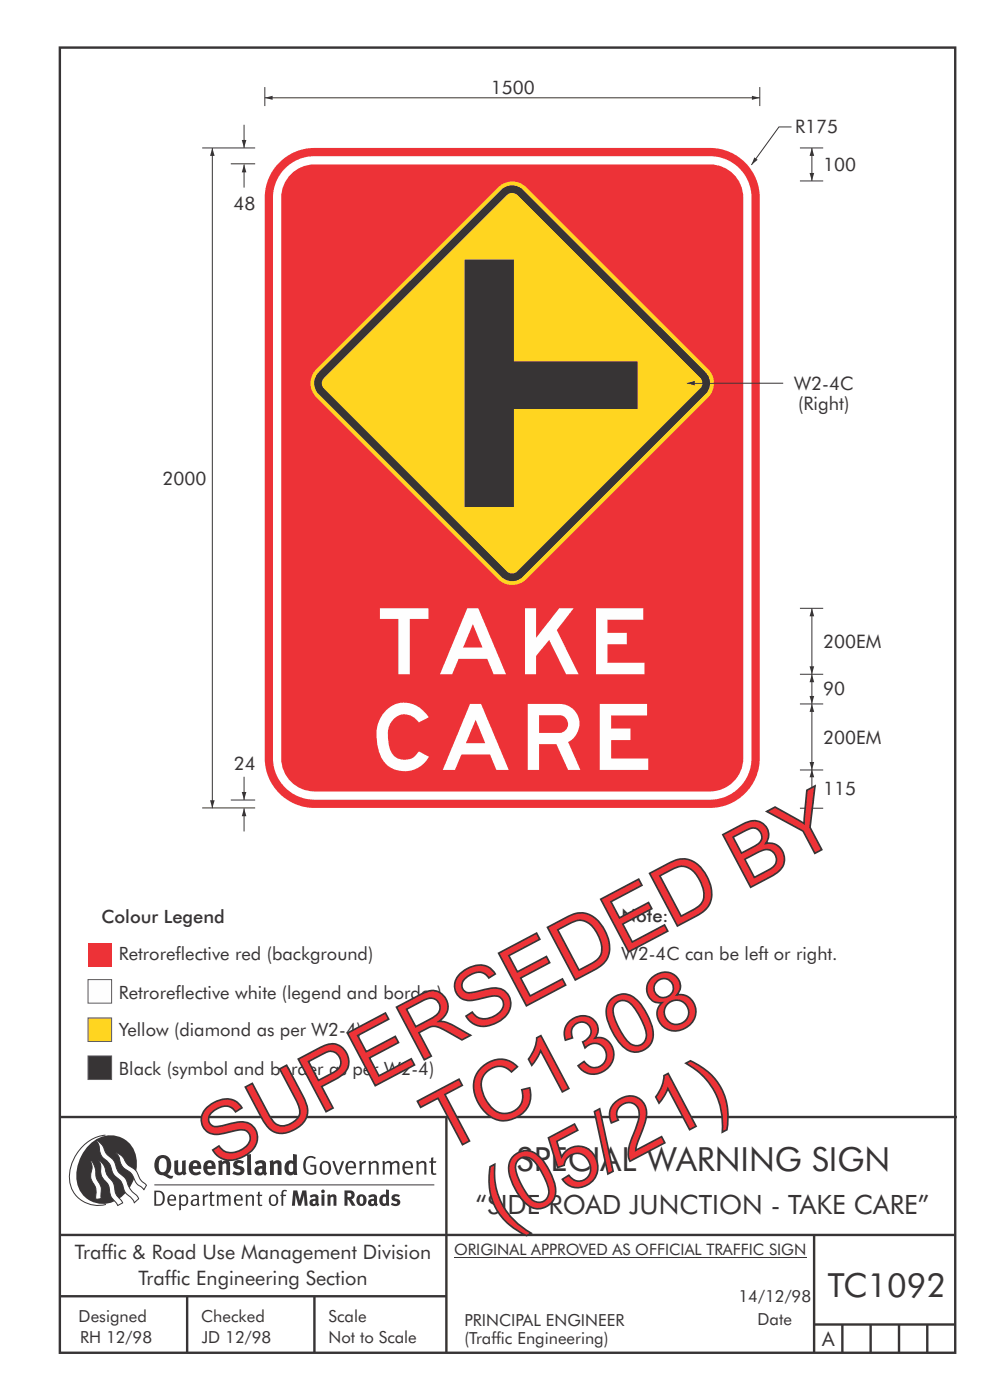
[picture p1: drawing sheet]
<svg xmlns="http://www.w3.org/2000/svg" width="210mm" height="297mm" viewBox="0 0 210 297" stroke-linecap="round" stroke-linejoin="round" font-family="sans-serif">
<g fill="none" stroke="#373435" stroke-width=".51">
<path d="M12.7 10.1h189.9v276.9h-189.9zM12.7 237h190.3M94.7 236.9v50.1M12.7 262h190M12.7 275h82M39.7 275v12M66.7 275v12M172.7 262v25M172.7 281h30M178.7 281v6M184.7 281v6M190.7 281v6"/>
<path d="M196.7 281v6"/>
</g>
<path d="M96.3 266.7h74.7" fill="none" stroke="#373435" stroke-width=".21"/>
<path d="M18.7 207.8h5v5h-5z" fill-rule="evenodd" fill="#fefefe" stroke="#3e4095" stroke-width=".21"/>
<path d="M18.7 215.9h5v5h-5z" fill-rule="evenodd" fill="#ffd520" stroke="#3e4095" stroke-width=".21"/>
<path d="M18.7 224h5v5h-5z" fill-rule="evenodd" fill="#373435" stroke="#3e4095" stroke-width=".21"/>
<path d="M18.7 200.2h5v5h-5z" fill-rule="evenodd" fill="#ed3237"/>
<path d="M172.2 163.2v8.3" fill="none" stroke="#373435" stroke-width=".21"/>
<g fill="#373435">
<path d="M172.2 163.2l.5 1.7h-1z"/>
<path d="M171.7 169.8h1l-.5 1.7z"/>
</g>
<path d="M172.2 149.3v14" fill="none" stroke="#373435" stroke-width=".21"/>
<g fill="#373435">
<path d="M172.2 149.3l.5 1.7h-1z"/>
<path d="M171.7 161.7h1l-.5 1.6z"/>
</g>
<path d="M172.2 129.1v13.9" fill="none" stroke="#373435" stroke-width=".21"/>
<g fill="#373435">
<path d="M172.2 129.1l.5 1.6h-1z"/>
<path d="M171.7 141.4h1l-.5 1.6z"/>
</g>
<path d="M172.2 143v6.3" fill="none" stroke="#373435" stroke-width=".21"/>
<g fill="#373435">
<path d="M172.2 143l.5 1.7h-1z"/>
<path d="M171.7 147.6h1l-.5 1.7z"/>
</g>
<path d="M172.2 31.4v7M169.7 129h4.9M169.7 149.3h4.9M169.7 143h4.9M169.7 163.3h4.9" fill="none" stroke="#373435" stroke-width=".21"/>
<g fill="#373435">
<path d="M172.2 31.4l.5 1.7h-1z"/>
<path d="M171.7 36.7h1l-.5 1.7z"/>
</g>
<path d="M161.2 18.5v4M56.2 20.7h105M169.7 38.4h4.9M169.7 31.4h4.9" fill="none" stroke="#373435" stroke-width=".21"/>
<g fill="#373435">
<path d="M56.2 20.7l1.6-.4v.9z"/>
<path d="M159.5 20.3l1.7 .4-1.7 .5z"/>
</g>
<path d="M167.9 26.9h-2.7l-5.8 8.1" fill="none" stroke="#373435" stroke-width=".21"/>
<path d="M160 33.4l.7 .5-1.3 1.1z" fill="#373435"/>
<path d="M59.7 34.1a10.5 10.5 0 0 1 7-2.7h83.9a10.6 10.6 0 0 1 10.6 10.5v119a10.6 10.6 0 0 1-10.6 10.5h-83.9a10.6 10.6 0 0 1-10.5-10.5v-119a10.5 10.5 0 0 1 3.5-7.8zM60.5 35.7a8.7 8.7 0 0 1 6.2-2.6h83.9a8.8 8.8 0 0 1 8.8 8.8v119a8.8 8.8 0 0 1-8.8 8.7h-83.9a8.8 8.8 0 0 1-8.8-8.7v-119a8.7 8.7 0 0 1 2.6-6.2zM62.1 36.6a7 7 0 0 1 4.6-1.7h83.9a7 7 0 0 1 7.1 7v119a7 7 0 0 1-7.1 7h-83.9a7 7 0 0 1-7-7v-119a7 7 0 0 1 2.4-5.3z" fill-rule="evenodd" fill="#ed3237"/>
<path d="M105.7 39.7a4.2 4.2 0 0 1 5.9 0l38.6 38.6a4.2 4.2 0 0 1 0 6l-38.6 38.6a4.2 4.2 0 0 1-5.9 0l-38.6-38.6a4.2 4.2 0 0 1 0-6z" fill-rule="evenodd" fill="#ffd520"/>
<path d="M106.3 40.3a3.3 3.3 0 0 1 4.6 0l38.8 38.7a3.3 3.3 0 0 1 0 4.6l-38.8 38.7a3.3 3.3 0 0 1-4.6 0l-38.7-38.7a3.3 3.3 0 0 1 0-4.6z" fill-rule="evenodd" fill="#373435"/>
<path d="M68.7 80.2l38.8-38.8a1.58 1.58 0 0 1 2.2 0l38.8 38.8a1.58 1.58 0 0 1 0 2.2l-38.8 38.8a1.58 1.58 0 0 1-2.2 0l-38.8-38.8a1.58 1.58 0 0 1 0-2.2z" fill-rule="evenodd" fill="#ffd520"/>
<path d="M98.5 55.1h10.5v21.6h26.2v10.1h-26.2v20.8h-10.5z" fill-rule="evenodd" fill="#373435"/>
<path d="M56.2 18.5v4M145.7 81.3h20.4" fill="none" stroke="#373435" stroke-width=".21"/>
<path d="M145.7 81.3l1.7-.5v1z" fill="#373435"/>
<path d="M51.8 164.8v4.9" fill="none" stroke="#373435" stroke-width=".21"/>
<path d="M51.3 168h1l-.5 1.7z" fill="#373435"/>
<path d="M51.8 26.5v4.9" fill="none" stroke="#373435" stroke-width=".21"/>
<path d="M51.3 29.7h1l-.5 1.7z" fill="#373435"/>
<path d="M51.8 171.5v4.9" fill="none" stroke="#373435" stroke-width=".21"/>
<path d="M51.8 171.5l.5 1.7h-1z" fill="#373435"/>
<path d="M51.8 34.9v4.9" fill="none" stroke="#373435" stroke-width=".21"/>
<path d="M51.8 34.9l.5 1.7h-1z" fill="#373435"/>
<path d="M45 31.4v140.1" fill="none" stroke="#373435" stroke-width=".21"/>
<g fill="#373435">
<path d="M45 31.4l.5 1.7h-.9z"/>
<path d="M44.6 169.8h.9l-.5 1.7z"/>
</g>
<path d="M42.9 31.4h11.2M49 34.8h5.1M42.9 171.4h11.2M49 169.7h5.1M169.7 171.5h4.9" fill="none" stroke="#373435" stroke-width=".21"/>
<g fill="#373435">
<path d="M64.9 245.6a1.61 1.61 0 0 1 2.1 0l-.2 .3a1.17 1.17 0 0 0-1.4-.2 1.17 1.17 0 0 0-.6 1.3 1.42 1.42 0 0 0 1.2 1.8l.7-.1v-1.2h-.8l-.1-.4h1.3v1.8a1.82 1.82 0 0 1-2.2 0 1.82 1.82 0 0 1-.6-2.1l.2-.7z" fill-rule="evenodd"/>
<path d="M68.2 246.5a1.77 1.77 0 0 0 .4 2.7 1.39 1.39 0 0 0 1.4-.5 1.39 1.39 0 0 0 .2-1.5 1.19 1.19 0 0 0-2-.7zM68.5 246.8a.83 .83 0 0 1 1 .1 .83 .83 0 0 1 .2 .9 .75 .75 0 0 1-.6 1.1 .75 .75 0 0 1-.8-.9v-.9z" fill-rule="evenodd"/>
<path d="M70.5 246.3h.4l.8 2.4 .8-2.4h.5l-1.1 2.9h-.4z" fill-rule="evenodd"/>
<path d="M73.6 246.7a1.74 1.74 0 0 0 .5 2.5l.9-.1 .5-.2-.2-.3a.89 .89 0 0 1-1.1 .2 .89 .89 0 0 1-.4-1h1.7a1.15 1.15 0 0 0-.4-1.4 1.15 1.15 0 0 0-1.5 .3zM74 246.8a.67 .67 0 0 1 .8-.1 .67 .67 0 0 1 .3 .8h-1.3z" fill-rule="evenodd"/>
<path d="M76.2 246.4l.4-.1 .1 .4 .5-.4h.5l-.2 .5a.61 .61 0 0 0-.8 .6v1.8h-.4z" fill-rule="evenodd"/>
<path d="M78.1 246.4l.5-.1 .1 .4a.89 .89 0 0 1 .9-.4 .89 .89 0 0 1 .7 .7v2.2h-.4v-2.2l-.1-.2-.3-.1-.8 .3v2.2h-.4z" fill-rule="evenodd"/>
<path d="M81.1 246.4l.4-.1 .1 .4a.83 .83 0 0 1 .8-.4 .83 .83 0 0 1 .7 .4 .86 .86 0 0 1 .9-.4 .86 .86 0 0 1 .7 .7v2.2h-.4l-.1-2.4a.5 .5 0 0 0-.8 .1l-.2 .2v2.1h-.5v-2.3l-.4-.2-.7 .3v2.2h-.4z" fill-rule="evenodd"/>
<path d="M85.7 246.7a1.74 1.74 0 0 0 .5 2.5l.9-.1 .5-.2-.2-.3a.89 .89 0 0 1-1.1 .2 .89 .89 0 0 1-.4-1h1.7a1.15 1.15 0 0 0-.5-1.4 1.15 1.15 0 0 0-1.4 .3zM86 246.8a.67 .67 0 0 1 .9-.1 .67 .67 0 0 1 .3 .8h-1.3z" fill-rule="evenodd"/>
<path d="M88.3 246.4l.4-.1 .1 .4a.89 .89 0 0 1 .9-.4 .89 .89 0 0 1 .7 .7v2.2h-.4v-2.2l-.1-.2-.3-.1-.8 .3v2.2h-.4z" fill-rule="evenodd"/>
<path d="M91.5 245.6l.4-.1v.8h.7l-.2 .4h-.5v2.1l.1 .1h.5l.1 .3a.71 .71 0 0 1-1.2-.6v-1.9h-.3v-.4h.3z" fill-rule="evenodd"/>
<path d="M37 246.3l.8-.2v2a.46 .46 0 0 0 .2 .6 .46 .46 0 0 0 .6-.2v-2.2l.8-.2v2.4l.2 .5-.6 .3-.2-.3a1.03 1.03 0 0 1-1.2 .3 1.03 1.03 0 0 1-.6-1.1z" fill-rule="evenodd"/>
<path d="M40.4 246.5a1.64 1.64 0 0 0 0 2.3 1.64 1.64 0 0 0 2.3 .1l-.4-.4a.78 .78 0 0 1-.9 .2 .78 .78 0 0 1-.5-.7h1.8a1.37 1.37 0 0 0-.6-1.7 1.37 1.37 0 0 0-1.7 .2zM41 246.9a.48 .48 0 0 1 .7-.1 .48 .48 0 0 1 .2 .6h-1z" fill-rule="evenodd"/>
<path d="M43.5 246.5a1.65 1.65 0 0 0-.2 2 1.65 1.65 0 0 0 1.9 .7l.5-.3-.3-.4a.78 .78 0 0 1-.9 .3 .78 .78 0 0 1-.5-.8h1.8a1.37 1.37 0 0 0-.6-1.7 1.37 1.37 0 0 0-1.7 .2zM44.1 246.9a.48 .48 0 0 1 .6-.1 .48 .48 0 0 1 .2 .6h-.9z" fill-rule="evenodd"/>
<path d="M46.3 246.3l.7-.2 .1 .4a.95 .95 0 0 1 1-.3 .95 .95 0 0 1 .7 .8v2.3h-.8v-2.3l-.3-.2-.5 .3v2.2h-.8z" fill-rule="evenodd"/>
<path d="M49.7 246.5a1.73 1.73 0 0 1 2-.1l-.2 .5-.6-.2a.42 .42 0 0 0-.6 .3l.2 .2a1.23 1.23 0 0 1 1.4 1.1 1.47 1.47 0 0 1-2.3 .9l-.3-.2 .3-.6 .7 .3a.47 .47 0 0 0 .7-.3 .87 .87 0 0 0-1-.5l-.4-.2-.1-.4z" fill-rule="evenodd"/>
<path d="M54.1 246.5l.3 .6 .3-.2a.62 .62 0 0 1 .9 .1v.4a1.21 1.21 0 0 0-1.3 .3 1.21 1.21 0 0 0-.2 1.3 1.19 1.19 0 0 0 1.7 0l.5 .4 .4-.5-.3-.3v-1.4a.96 .96 0 0 0-1.3-1.1zM55 248l.6-.1v.7a.43 .43 0 0 1-.6 .1 .43 .43 0 0 1 0-.7z" fill-rule="evenodd"/>
<path d="M57.2 246.3l.7-.2 .1 .4a.95 .95 0 0 1 1-.3 .95 .95 0 0 1 .7 .8v2.3h-.8v-2.3l-.3-.2-.5 .3v2.2h-.8z" fill-rule="evenodd"/>
<path d="M62.2 244.8v1.5a1.29 1.29 0 0 0-1.4 .2 1.29 1.29 0 0 0-.5 1.3 1.24 1.24 0 0 0 .5 1.3 1.24 1.24 0 0 0 1.5 0l.1 .2h.7l-.1-4.4zM61.5 246.9l.4-.1 .3 .2v1.5l-.3 .1a.48 .48 0 0 1-.6-.4 1.52 1.52 0 0 1 .2-1.3z" fill-rule="evenodd"/>
<path d="M52.4 245l.8-.2 .2 4.5h-.8l-.1-.2z" fill-rule="evenodd"/>
</g>
<path d="M22.4 240.8a9 9 0 0 0-7.4 10.9 6.2 6.2 0 0 0 7.5 3.8M32.7 251.4h59.4" fill="none" stroke="#373435" stroke-width=".21"/>
<path d="M19.1 242.7a5.7 5.7 0 0 1 6.5-1.4 5.7 5.7 0 0 1 3.4 5.7 8.6 8.6 0 0 1-6.2 8.3 5.7 5.7 0 0 1-6.5-7 9.9 9.9 0 0 1 2.8-5.6z" fill-rule="evenodd" fill="#373435"/>
<path d="M24.4 244.5a3.1 3.1 0 0 1 2.3 2.2l.8 .7a3.2 3.2 0 0 1 2 2.4l.4 .6 1.2 1.1-.6 .9-.2-.3a3.5 3.5 0 0 1-1.9-2.1 3.8 3.8 0 0 0-2.1-2.2 3.5 3.5 0 0 1-1-2.2zM20.4 241.9a3.4 3.4 0 0 1 1.9 2.4l.7 .9a3.3 3.3 0 0 1 1.7 2.6 4.4 4.4 0 0 0 1.7 2l.3 .3a6.1 6.1 0 0 0 2.5 3.7l.2 .5-.9 .9a6.1 6.1 0 0 0-1.9-2.3l-.4-.7a3.6 3.6 0 0 0-1.9-2.8l-.6-1a3.6 3.6 0 0 0-1.9-2.8 3.7 3.7 0 0 1-.8-2.4zM21 246.1a3.4 3.4 0 0 1 1.5 2.7l.6 1a3.8 3.8 0 0 1 1.4 3.1l.3 .7 1.2 1.6-1 .5-.5-.7a3.2 3.2 0 0 1-1.3-2.8 4.3 4.3 0 0 0-1.4-2.2 4.7 4.7 0 0 1-.5-3zM19.2 246.1a5.1 5.1 0 0 1 1.2 3.7l.3 .7a3.1 3.1 0 0 1 .7 2.9l.1 .9-1.1 .2-.1-.8a3.5 3.5 0 0 0-.9-3.3 3.6 3.6 0 0 1 .1-2.5z" fill-rule="evenodd" fill="#fefefe" stroke="#373435" stroke-width=".21"/>
<g fill="#373435">
<path d="M33.4 245.5a2.51 2.51 0 0 0 .4 3.7l.8 .1a2.78 2.78 0 0 0 2 .7l.2-.6h-.6l-.7-.3a2.56 2.56 0 0 0 0-3.8 1.83 1.83 0 0 0-2.1 .2zM34 245.8a.87 .87 0 0 1 1 .1 .87 .87 0 0 1 .4 .9v.4a1.17 1.17 0 0 1-.9 1.5l-.3-.1a2.38 2.38 0 0 1-.2-2.8z" fill-rule="evenodd"/>
<path d="M33.1 252.9v2.6a1.12 1.12 0 0 0 1.2-.3 1.12 1.12 0 0 0 .2-1.2l-.1-.5-.3-.5zM32.7 252.6h1.1a1.67 1.67 0 0 1 1.2 1.6 1.67 1.67 0 0 1-1.3 1.6h-1zM36.1 253.9l-.2 .5h1.1a.55 .55 0 0 0-.3-.6 .55 .55 0 0 0-.6 .1zM35.8 253.7a.95 .95 0 0 1 1.2-.1 .95 .95 0 0 1 .4 1.1h-1.5a.72 .72 0 0 0 .4 .8 .72 .72 0 0 0 .9-.2l.1 .3a1.15 1.15 0 0 1-1.5 0 1.15 1.15 0 0 1-.2-1.5zM38.4 254.1v1.1a.7 .7 0 0 0 .9 .2 .7 .7 0 0 0 .2-.9 .61 .61 0 0 0-.4-.7 .61 .61 0 0 0-.7 .3zM38 253.5l.3-.1 .1 .4a.95 .95 0 0 1 1.2-.2 .95 .95 0 0 1 .3 1.2 .92 .92 0 0 1-.5 .9 .92 .92 0 0 1-1-.1v1.1l-.4 .1zM40.9 254.8a.5 .5 0 0 0 .2 .8 .5 .5 0 0 0 .7-.4v-.6zM40.5 253.7a1 1 0 0 1 1.7 .3v1.4l.2 .2-.2 .3-.3-.4a.78 .78 0 0 1-1.4 0 .78 .78 0 0 1 .8-1.1h.5a.58 .58 0 0 0-.3-.7 .58 .58 0 0 0-.7 .2zM43 253.5l.3-.1 .1 .4 .3-.3 .5-.1-.2 .4a.52 .52 0 0 0-.6 .5v1.5h-.4zM44.6 252.9l.4-.1-.1 .7h.6l-.1 .2h-.5v1.5a.35 .35 0 0 0 .6 .3v.3a.57 .57 0 0 1-.6 .1 .57 .57 0 0 1-.3-.6v-1.6h-.3v-.2h.3zM45.9 253.5l.4-.1 .1 .4 .2-.2a.64 .64 0 0 1 1 .2 .7 .7 0 0 1 .8-.4 .7 .7 0 0 1 .5 .6v1.8h-.4v-1.7l-.2-.4-.7 .4v1.7h-.3v-1.7a.38 .38 0 0 0-.3-.4 .38 .38 0 0 0-.5 .2l-.1 .2v1.7h-.4zM50.2 253.9l-.2 .5h1.1a.55 .55 0 0 0-.2-.6 .55 .55 0 0 0-.7 .1zM49.9 253.7a.95 .95 0 0 1 1.2-.1 .95 .95 0 0 1 .4 1.1h-1.5a.72 .72 0 0 0 .4 .8 .72 .72 0 0 0 .9-.2l.1 .3a1.15 1.15 0 0 1-1.5 0 1.15 1.15 0 0 1-.2-1.5zM52.1 253.5l.3-.1 .1 .4a.72 .72 0 0 1 .8-.4 .72 .72 0 0 1 .6 .6v1.8h-.4v-1.6a.45 .45 0 0 0-.3-.5 .45 .45 0 0 0-.5 .2l-.2 .2v1.7h-.3zM54.7 252.9l.4-.1v.7h.6l-.1 .2h-.5v1.5a.35 .35 0 0 0 .5 .3v.3a.57 .57 0 0 1-.6 .1 .57 .57 0 0 1-.3-.6v-1.6h-.3v-.2h.3zM57.6 253.8l-.2 .8a.65 .65 0 0 0 .3 .8 .65 .65 0 0 0 .8-.2l.1-.1a.93 .93 0 0 0-.7-1.4zM57.3 253.7a1.12 1.12 0 0 1 1.4 0 1.12 1.12 0 0 1 .2 1.5 1.01 1.01 0 0 1-1.2 .6 1.01 1.01 0 0 1-.7-1.2zM59.9 252.6l.5-.2 .5 .1-.2 .3-.3-.1-.3 .2v.6h.6l-.1 .2h-.5v2.1h-.4v-2.1h-.2v-.2h.2zM62.2 252.5l-.3 3.3h.7l.1-2.3 .6 2.3h.5l.7-2.3 .1 2.3h.7l-.3-3.3h-.9l-.5 2.2-.5-2.2zM65.7 253.7l.3 .4a.51 .51 0 0 1 .5-.3 .51 .51 0 0 1 .4 .4v.1a.88 .88 0 0 0-1.1 .3 .88 .88 0 0 0 .2 1.2 .9 .9 0 0 0 1.1-.2l.3 .3 .4-.4-.3-.3v-1a.87 .87 0 0 0-.4-.9 .87 .87 0 0 0-1 .2zM66.4 254.8l.5-.1v.6l-.1 .1h-.3l-.2-.2zM68.2 253.4v2.4h.6v-2.5zM68.1 252.7a.4 .4 0 0 0 .8 0 .4 .4 0 0 0-.8 0zM69.4 253.5l.1 2.3h.6v-1.7a.33 .33 0 0 1 .4-.2 .33 .33 0 0 1 .2 .3v1.6h.7v-1.8a.75 .75 0 0 0-.6-.6 .75 .75 0 0 0-.8 .2v-.3zM73.1 252.5v3.3h.6v-1.4l.3 .3 .7 1.1h.7l-.9-1.4a.94 .94 0 0 0 .7-1 .94 .94 0 0 0-.9-.9zM73.7 253.1a.51 .51 0 0 1 .7 .1 .51 .51 0 0 1-.1 .7h-.6zM75.9 253.7a1.19 1.19 0 0 0-.1 1.7 1.19 1.19 0 0 0 1.7 0 1.19 1.19 0 0 0 0-1.6 1.19 1.19 0 0 0-1.6-.1zM76.5 253.9l.2-.1a.99 .99 0 0 1 0 1.6 1.06 1.06 0 0 1-.2-1.5zM78.1 253.7l.3 .4a.51 .51 0 0 1 .5-.3 .51 .51 0 0 1 .4 .4v.1a.88 .88 0 0 0-1.1 .3 .88 .88 0 0 0 .2 1.2 .9 .9 0 0 0 1.1-.2l.3 .3 .4-.4-.2-.3v-1a.87 .87 0 0 0-.5-.9 .87 .87 0 0 0-1 .2zM78.9 254.8l.4-.1v.6l-.1 .1h-.3l-.2-.2zM81.9 252.3v1.2a1.2 1.2 0 0 0-1.4 .6 1.2 1.2 0 0 0 .2 1.4l.5 .3 .8-.1v.1h.6l-.1-3.4zM81.4 253.9l.5 .1-.1 1.2a.46 .46 0 0 1-.5 0 .46 .46 0 0 1-.2-.6zM83.3 253.5a.79 .79 0 0 0-.2 1 .79 .79 0 0 0 1 .4 .33 .33 0 0 1 0 .5 .33 .33 0 0 1-.5-.1l-.5-.2-.2 .5a1.15 1.15 0 0 0 1.2 .3 1.15 1.15 0 0 0 .8-1 1.49 1.49 0 0 0-1.2-.8 .4 .4 0 0 1 .3-.3 .4 .4 0 0 1 .4 .1l.2 .1 .2-.4a1.47 1.47 0 0 0-1.5-.1z" fill-rule="evenodd"/>
</g>
<g font-size="17.6" fill="#ed3237">
<text x="94.1" y="245" transform="rotate(-28 94.1 245)">TC1308</text>
<text x="46.3" y="247.9" transform="rotate(-28 46.3 247.9)">SUPERSEDED BY</text>
<text x="106.3" y="260.8" transform="rotate(-28 106.3 260.8)">(05/21)</text>
</g>
<g font-size="14" fill="#fefefe">
<text x="80.6" y="143">TAKE</text>
<text x="79.8" y="163.3">CARE</text>
</g>
<g font-size="7.1" fill="#373435">
<text x="109.6" y="248.3">SPECIAL WARNING SIGN</text>
<text x="175.6" y="275.2">TC1092</text>
</g>
<text font-size="5.6" fill="#373435" x="100.9" y="257.6">“SIDE ROAD JUNCTION - TAKE CARE”</text>
<g font-size="4.2" fill="#373435">
<text x="15.9" y="267">Traffic &amp; Road Use Management Division</text>
<text x="29.4" y="272.6">Traffic Engineering Section</text>
<text x="174.4" y="285.6">A</text>
</g>
<g font-size="4" fill="#373435">
<text x="104.1" y="19.8">1500</text>
<text x="168.7" y="28.1">R175</text>
<text x="174.6" y="36.3">100</text>
<text x="49.5" y="44.7">48</text>
<text x="168.5" y="82.7">W2-4C</text>
<text x="169.3" y="87">(Right)</text>
<text x="34.5" y="102.8">2000</text>
<text x="174.6" y="137.5">200EM</text>
<text x="174.6" y="147.5">90</text>
<text x="174.6" y="157.8">200EM</text>
<text x="49.6" y="163.4">24</text>
<text x="174.6" y="168.7">115</text>
</g>
<g font-size="3.9" fill="#373435">
<text x="21.5" y="195.7">Colour Legend</text>
<text x="131.8" y="195.5">Note:</text>
<text x="25.2" y="203.7">Retroreflective red (background)</text>
<text x="131.8" y="203.7">W2-4C can be left or right.</text>
<text x="25.2" y="211.9">Retroreflective white (legend and border)</text>
<text x="25.2" y="219.9">Yellow (diamond as per W2-4)</text>
<text x="25.2" y="228">Black (symbol and border as per W2-4)</text>
</g>
<g font-size="3.5" fill="#373435">
<text x="16.7" y="280.4">Designed</text>
<text x="42.7" y="280.4">Checked</text>
<text x="69.7" y="280.4">Scale</text>
<text x="98.5" y="281.3">PRINCIPAL ENGINEER</text>
<text x="156.7" y="276.2">14/12/98</text>
<text x="160.7" y="281">Date</text>
<text x="17" y="284.8">RH 12/98</text>
<text x="42.8" y="284.8">JD 12/98</text>
<text x="69.7" y="285">Not to Scale</text>
<text x="98.5" y="285.1">(Traffic Engineering)</text>
</g>
<text font-size="3.4" fill="#373435" x="96.3" y="266.3">ORIGINAL APPROVED AS OFFICIAL TRAFFIC SIGN</text>
</svg>
